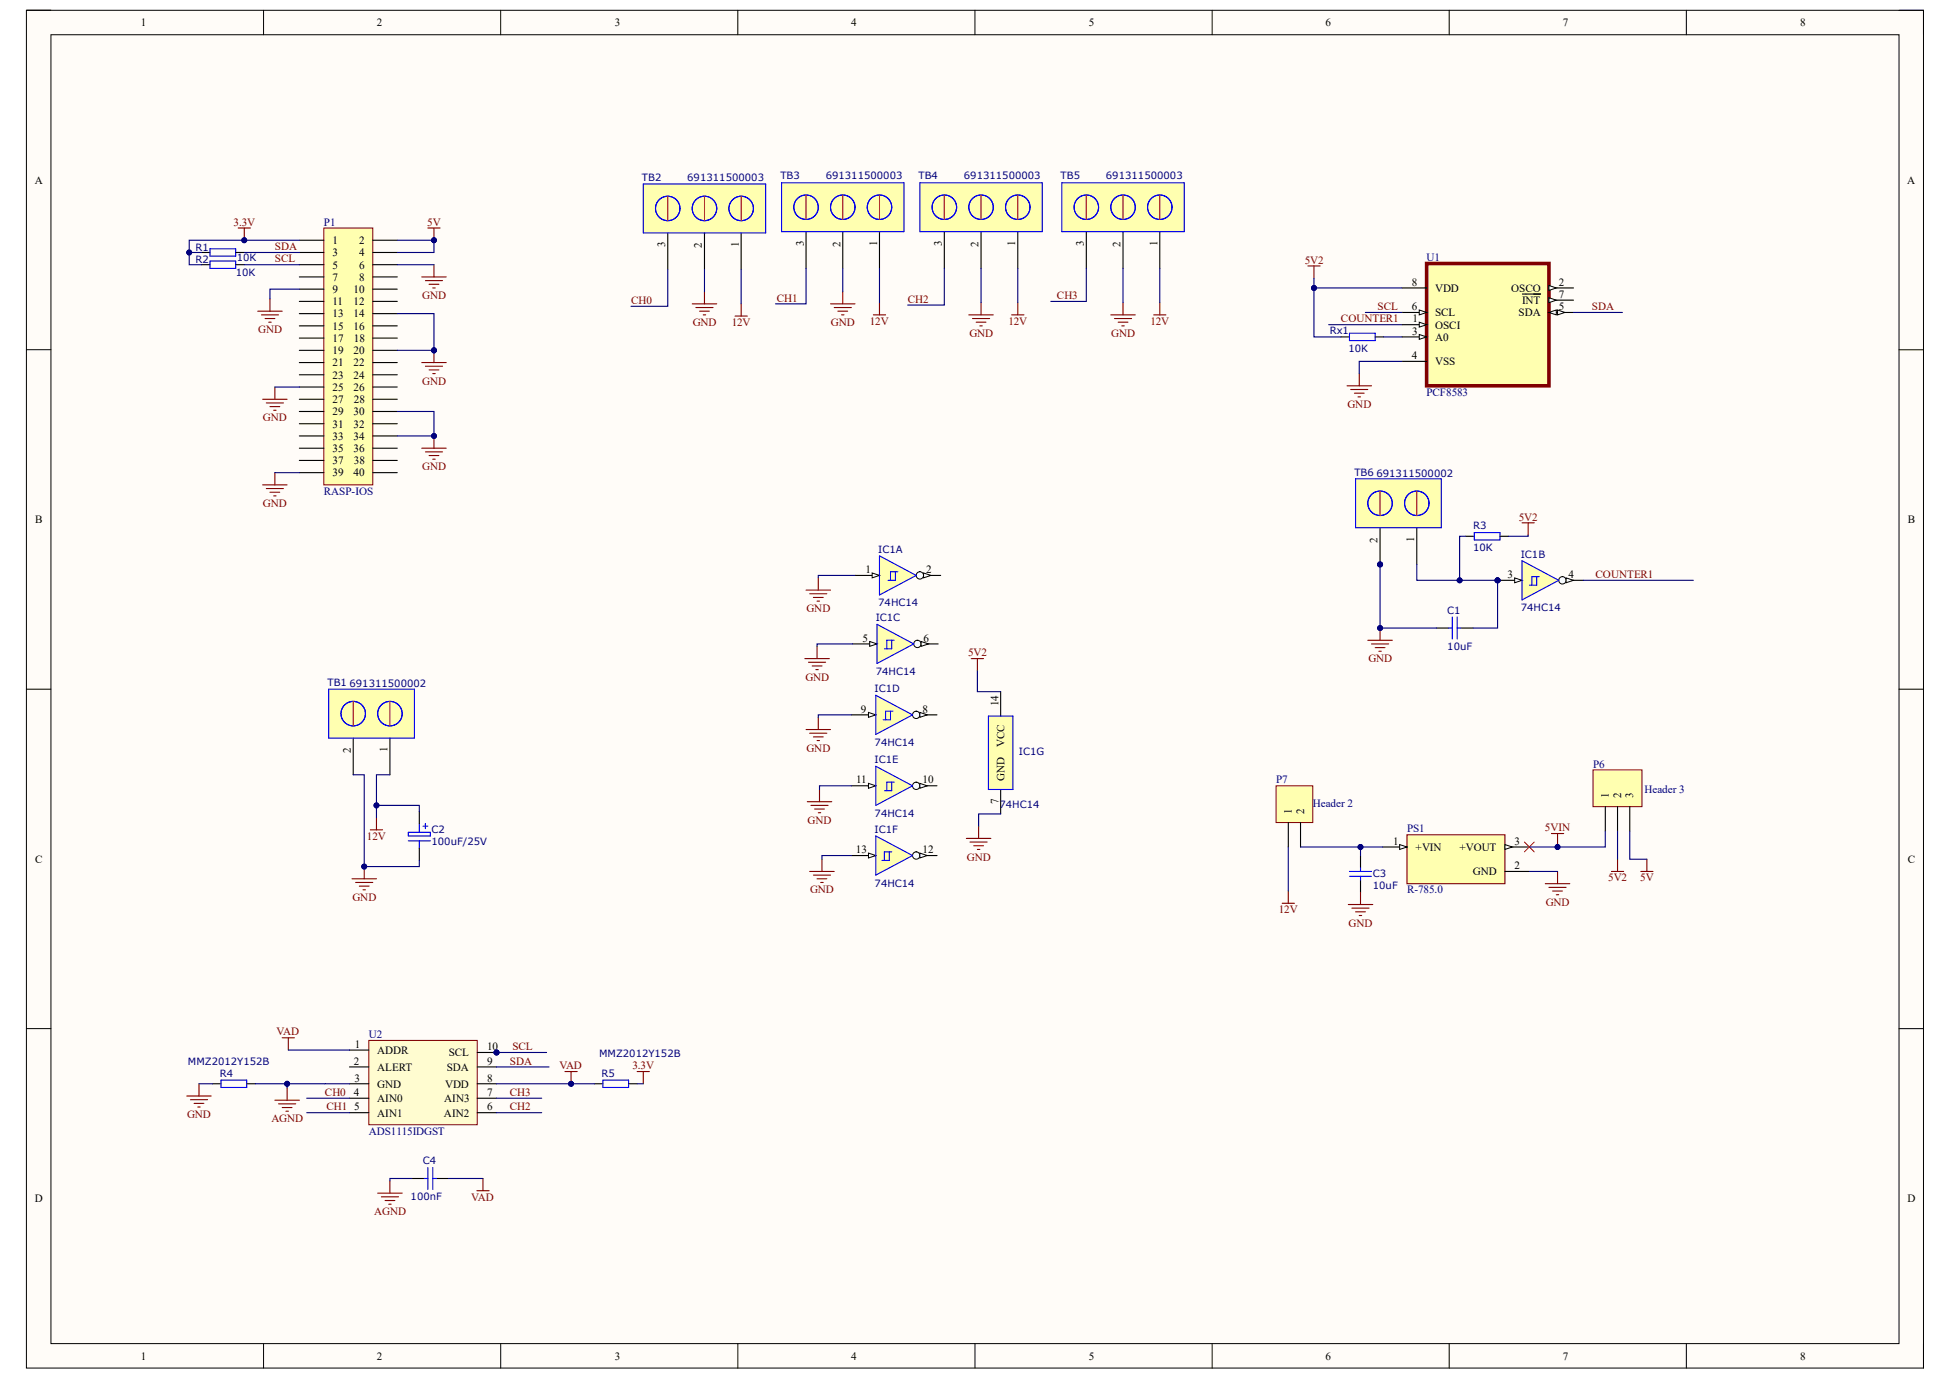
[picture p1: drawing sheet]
<svg xmlns="http://www.w3.org/2000/svg" width="297mm" height="210mm" viewBox="0 0 297 210" stroke-linecap="round" stroke-linejoin="round" font-family="sans-serif">
<!-- layer: Layer 1 -->
<path d="M4 1.6h288.8v206.6h-288.8z" fill-rule="evenodd" fill="#fffcf8"/>
<path d="M4 1.6h288.8v206.6h-288.8z" fill="none" stroke="#000" stroke-width=".15"/>
<path d="M7.8 5.3h281.3v199.2h-281.3z" fill-rule="evenodd" fill="#fffcf8"/>
<g fill="none" stroke="#000" stroke-width=".15">
<path d="M4 1.6h3.7M7.8 5.3h281.3v199.2h-281.3zM40.1 1.6v3.7M76.2 1.6v3.7M112.3 1.6v3.7M148.4 1.6v3.7M184.5 1.6v3.7M220.6 1.6v3.7M256.7 1.6v3.7M289.1 1.6h3.7v3.7M4 53.2h3.7M289.1 53.2h3.7"/>
<path d="M4 104.9h3.8M289.1 104.9h3.7M4 156.6h3.8M289.1 156.6h3.7M40.1 204.5v3.7M76.2 204.5v3.7M112.3 204.5v3.7M148.4 204.5v3.7M184.5 204.5v3.7M220.6 204.5v3.7M256.7 204.5v3.7M292.8 204.5v3.7"/>
</g>
<path d="M49.3 34.7h7.5v39.1h-7.5z" fill-rule="evenodd" fill="#ffffb0"/>
<path d="M49.3 34.7h7.5v39.1h-7.5z" fill="none" stroke="#800000" stroke-width=".15"/>
<g fill="none" stroke="#000" stroke-width=".17">
<path d="M45.6 36.6h3.7M45.6 38.4h3.7M56.8 36.6h3.7M56.8 38.4h3.7M45.6 40.3h3.7M45.6 42.2h3.7M45.6 44h3.7M45.6 45.9h3.7M45.6 47.7h3.7M45.6 49.6h3.7M45.6 51.5h3.7M45.6 53.3h3.7"/>
<path d="M45.6 55.2h3.7M45.6 57h3.7M45.6 58.9h3.7M56.8 40.3h3.7M56.8 42.2h3.7M56.8 44h3.7M56.8 45.9h3.7M56.8 47.7h3.7M56.8 49.6h3.7M56.8 51.5h3.7M56.8 53.3h3.7M56.8 55.2h3.7"/>
<path d="M56.8 57h3.7M56.8 58.9h3.7M45.6 60.8h3.7M45.6 62.6h3.7M45.6 64.5h3.7M45.6 66.4h3.7M45.6 68.2h3.7M45.6 70.1h3.7M45.6 71.9h3.7M56.8 60.8h3.7M56.8 62.6h3.7M56.8 64.5h3.7"/>
<path d="M56.8 66.4h3.7M56.8 68.2h3.7M56.8 70.1h3.7M56.8 71.9h3.7"/>
</g>
<g fill="none" stroke="#800000" stroke-width=".17">
<path d="M41.8 58.9v1.9M64.2 42.2h3.7M64.2 55.2h3.7M64.8 42.7h2.6M64.8 55.7h2.6M65.3 43.3h1.5M65.3 56.3h1.5M65.9 43.8h.4M65.9 56.9h.4M66.1 40.3v1.9M66.1 53.3v1.9M40 60.8h3.7"/>
<path d="M40 73.8h3.7M40.5 61.3h2.7M40.5 74.4h2.7M41.1 61.9h1.5M41.1 74.9h1.5M41.7 62.4h.3M41.7 75.5h.3M41.8 71.9v1.9"/>
</g>
<circle cx="66.1" cy="53.3" r=".37" fill="#000080"/>
<circle cx="66.1" cy="53.3" r=".37" fill="none" stroke="#000080" stroke-width=".15"/>
<path d="M64.2 68.2h3.7M64.8 68.8h2.6M65.3 69.3h1.5M65.9 69.9h.4M66.1 66.4v1.8" fill="none" stroke="#800000" stroke-width=".17"/>
<circle cx="66.1" cy="66.4" r=".37" fill="#000080"/>
<circle cx="66.1" cy="66.4" r=".37" fill="none" stroke="#000080" stroke-width=".15"/>
<path d="M53.6 133.8h3.7M54.1 134.3h2.7M54.7 134.9h1.5M55.3 135.4h.3M55.5 131.9v1.9M56.4 126.3h1.8M57.3 124.5v1.8" fill="none" stroke="#800000" stroke-width=".17"/>
<circle cx="55.5" cy="131.9" r=".37" fill="#000080"/>
<circle cx="55.5" cy="131.9" r=".37" fill="none" stroke="#000080" stroke-width=".15"/>
<path d="M65.1 34.7h1.9M66.1 34.7v1.9" fill="none" stroke="#800000" stroke-width=".17"/>
<circle cx="66.1" cy="36.6" r=".37" fill="#000080"/>
<circle cx="66.1" cy="36.6" r=".37" fill="none" stroke="#000080" stroke-width=".15"/>
<path d="M30.7 38.4h1.3M35.9 38.4h1.3M30.7 40.3h1.3M35.9 40.3h1.3M63.8 123.5v1.9M63.8 129.1v1.9" fill="none" stroke="#000" stroke-width=".17"/>
<path d="M32 37.9h3.9v1.1h-3.9zM32 39.7h3.9v1.2h-3.9zM62.2 126.7h3.3v.5h-3.3zM62.2 128h3.3M63.8 125.4v1.3M63.8 128v1.1M64.4 125.8h.7M64.8 125.4v.7" fill="none" stroke="#00f" stroke-width=".17"/>
<path d="M39.2 47.4h3.8M39.8 47.9h2.6M40.4 48.5h1.4M40.9 49h.4M41.1 45.5v1.9" fill="none" stroke="#800000" stroke-width=".17"/>
<circle cx="75.6" cy="160.2" r=".37" fill="#000080"/>
<circle cx="75.6" cy="160.2" r=".37" fill="none" stroke="#000080" stroke-width=".15"/>
<path d="M56.1 158.3h16.5v12.9h-16.5z" fill="#ffffb0"/>
<path d="M56.2 158.4h16.5v12.8h-16.5z" fill="none" stroke="#800000" stroke-width=".15"/>
<path d="M53.2 159.8h3M53.2 162.4h3M53.2 165h3M53.2 167.2h3M53.2 169.4h3M72.7 162.4h2.9M72.7 165h2.9M72.7 167.2h2.9M72.7 169.4h2.9M72.7 160.2h2.9" fill="none" stroke="#000" stroke-width=".17"/>
<circle cx="75.6" cy="160.2" r=".37" fill="#000080"/>
<circle cx="75.6" cy="160.2" r=".37" fill="none" stroke="#000080" stroke-width=".15"/>
<path d="M32.3 165h1.3M37.6 165h1.3M62.7 179.4h1.9M66.5 179.4h1.8M90.5 165h1.3M95.7 165h1.3" fill="none" stroke="#000" stroke-width=".17"/>
<path d="M33.6 164.4h4v1.1h-4zM64.6 179.4h.5M65.1 177.7v3.4M65.9 179.4h.6M65.9 177.7v3.4M91.8 164.4h3.9v1.1h-3.9z" fill="none" stroke="#00f" stroke-width=".17"/>
<path d="M36.3 34.7h1.8M37.2 34.7v1.9M28.4 166.8h3.8M29 167.4h2.6M29.5 167.9h1.5M30.1 168.5h.4M30.3 165v1.8M97 163.1h1.9M97.9 163.1v1.9" fill="none" stroke="#800000" stroke-width=".17"/>
<circle cx="37.2" cy="36.6" r=".37" fill="#000080"/>
<circle cx="37.2" cy="36.6" r=".37" fill="none" stroke="#000080" stroke-width=".15"/>
<path d="M86 163.1h1.9M86.9 163.1v1.9" fill="none" stroke="#800000" stroke-width=".17"/>
<circle cx="86.9" cy="165" r=".37" fill="#000080"/>
<circle cx="86.9" cy="165" r=".37" fill="none" stroke="#000080" stroke-width=".15"/>
<g fill="none" stroke="#800000" stroke-width=".17">
<path d="M105.4 46.3h3.7M105.9 46.8h2.7M106.5 47.4h1.5M107.1 47.9h.3M107.3 44.4v1.9M111.9 48.1h1.9M112.8 46.3v1.8M126.4 46.3h3.8M127 46.8h2.6M127.6 47.4h1.5M128.1 47.9h.4M128.3 44.4v1.9"/>
<path d="M133 47.9h1.8M133.9 46.1v1.8M147.5 47.9h3.7M148.1 48.5h2.6M148.6 49h1.5M149.2 49.6h.4M149.4 46.1v1.8M154 47.9h1.9M155 46.1v1.8M169.1 47.9h3.7M169.7 48.5h2.6M170.2 49h1.5"/>
<path d="M170.8 49.6h.4M171 46.1v1.8M175.6 47.9h1.9M176.6 46.1v1.8M205.1 58.7h3.7M205.6 59.3h2.6M206.2 59.8h1.5M206.9 56.9v1.8M206.8 60.4h.3M41.9 167.5h3.7M42.4 168h2.6M43 168.6h1.5"/>
<path d="M43.5 169.1h.4M43.7 165.6v1.9M59.4 179.8v1.8M73.5 179.4v1.8M57.5 181.6h3.7M58.1 182.2h2.6M58.6 182.7h1.5M59.2 183.3h.4M72.6 181.2h1.9"/>
</g>
<path d="M217.2 40.1h18.6v18.6h-18.6z" fill-rule="evenodd" fill="#ffffb0"/>
<path d="M217.2 40.1h18.6v18.6h-18.6z" fill="none" stroke="#800000" stroke-width=".55"/>
<path d="M213.5 43.8h3.7M213.5 47.6h3.7" fill="none" stroke="#000" stroke-width=".17"/>
<path d="M216.1 47.2l1.1 .4-1.1 .3z" fill="#f8fcff"/>
<path d="M216.1 47.2l1.1 .4-1.1 .3z" fill="none" stroke="#000" stroke-width=".15"/>
<path d="M213.5 49.4h3.7" fill="none" stroke="#000" stroke-width=".17"/>
<path d="M216.1 49l1.1 .4-1.1 .4z" fill="#f8fcff"/>
<path d="M216.1 49l1.1 .4-1.1 .4z" fill="none" stroke="#000" stroke-width=".15"/>
<path d="M213.5 51.3h3.7" fill="none" stroke="#000" stroke-width=".17"/>
<path d="M216.1 50.9l1.1 .4-1.1 .4z" fill="#f8fcff"/>
<path d="M216.1 50.9l1.1 .4-1.1 .4z" fill="none" stroke="#000" stroke-width=".15"/>
<path d="M213.5 55h3.7M235.8 43.8h3.8" fill="none" stroke="#000" stroke-width=".17"/>
<path d="M235.8 43.5l1.1 .3-1.1 .4z" fill="#f8fcff"/>
<path d="M235.8 43.5l1.1 .3-1.1 .4z" fill="none" stroke="#000" stroke-width=".15"/>
<path d="M235.8 45.7h3.8" fill="none" stroke="#000" stroke-width=".17"/>
<path d="M235.8 45.3l1.1 .4-1.1 .4z" fill="#f8fcff"/>
<path d="M235.8 45.3l1.1 .4-1.1 .4z" fill="none" stroke="#000" stroke-width=".15"/>
<path d="M231.8 44.8h2.8M235.8 47.6h3.8" fill="none" stroke="#000" stroke-width=".17"/>
<path d="M235.8 47.6l1.1-.4v.7z" fill="#f8fcff"/>
<path d="M235.8 47.6l1.1-.4v.7z" fill="none" stroke="#000" stroke-width=".15"/>
<path d="M237.1 47.2l1.1 .4-1.1 .3z" fill="#f8fcff"/>
<path d="M237.1 47.2l1.1 .4-1.1 .3z" fill="none" stroke="#000" stroke-width=".15"/>
<path d="M199.1 40.5h1.9M200 40.5v1.8" fill="none" stroke="#800000" stroke-width=".17"/>
<circle cx="228" cy="88.3" r=".37" fill="#000080"/>
<circle cx="228" cy="88.3" r=".37" fill="none" stroke="#000080" stroke-width=".15"/>
<path d="M231.7 85.4l5.4 2.9h.2l-5.6 3z" fill-rule="evenodd" fill="#ffffb0"/>
<path d="M231.7 85.4l5.4 2.9h.2l-5.6 3z" fill="none" stroke="#ffffb0" stroke-width=".15"/>
<path d="M228 88.3h3.7" fill="none" stroke="#000" stroke-width=".17"/>
<path d="M230.6 88l1.1 .3-1.1 .4z" fill="#f8fcff"/>
<path d="M230.6 88l1.1 .3-1.1 .4z" fill="none" stroke="#000" stroke-width=".15"/>
<circle cx="228" cy="88.3" r=".37" fill="#000080"/>
<circle cx="228" cy="88.3" r=".37" fill="none" stroke="#000080" stroke-width=".15"/>
<path d="M237.3 88.3h3.8" fill="none" stroke="#000" stroke-width=".17"/>
<circle cx="237.9" cy="88.3" r=".56" fill="#f8fcff"/>
<circle cx="237.9" cy="88.3" r=".56" fill="none" stroke="#000" stroke-width=".15"/>
<path d="M238.4 88l1.2 .3-1.2 .4z" fill="#f8fcff"/>
<path d="M238.4 88l1.2 .3-1.2 .4z" fill="none" stroke="#000" stroke-width=".15"/>
<path d="M231.7 85.4l5.6 2.9-5.6 3zM234 87.8v1.3h-1.1M234.3 87.8h-1.1v1.3" fill="none" stroke="#00f" stroke-width=".17"/>
<path d="M133.5 95l5.4 3h.2l-5.6 3z" fill-rule="evenodd" fill="#ffffb0"/>
<path d="M133.5 95l5.4 3h.2l-5.6 3z" fill="none" stroke="#ffffb0" stroke-width=".15"/>
<path d="M129.8 98h3.7" fill="none" stroke="#000" stroke-width=".17"/>
<path d="M132.4 97.6l1.1 .4-1.1 .4z" fill="#f8fcff"/>
<path d="M132.4 97.6l1.1 .4-1.1 .4z" fill="none" stroke="#000" stroke-width=".15"/>
<path d="M139.1 98h3.7" fill="none" stroke="#000" stroke-width=".17"/>
<circle cx="139.7" cy="98" r=".56" fill="#f8fcff"/>
<circle cx="139.7" cy="98" r=".56" fill="none" stroke="#000" stroke-width=".15"/>
<path d="M140.2 97.6l1.2 .4-1.2 .4z" fill="#f8fcff"/>
<path d="M140.2 97.6l1.2 .4-1.2 .4z" fill="none" stroke="#000" stroke-width=".15"/>
<path d="M133.5 95l5.6 3-5.6 3zM135.8 97.5v1.3h-1.2M136.1 97.5h-1.1v1.3" fill="none" stroke="#00f" stroke-width=".17"/>
<path d="M133.3 105.8l5.4 3h.2l-5.6 3z" fill-rule="evenodd" fill="#ffffb0"/>
<path d="M133.3 105.8l5.4 3h.2l-5.6 3z" fill="none" stroke="#ffffb0" stroke-width=".15"/>
<path d="M138.9 108.8h3.8" fill="none" stroke="#000" stroke-width=".17"/>
<circle cx="139.5" cy="108.8" r=".56" fill="#f8fcff"/>
<circle cx="139.5" cy="108.8" r=".56" fill="none" stroke="#000" stroke-width=".15"/>
<path d="M140 108.4l1.2 .4-1.2 .4z" fill="#f8fcff"/>
<path d="M140 108.4l1.2 .4-1.2 .4z" fill="none" stroke="#000" stroke-width=".15"/>
<path d="M129.6 108.8h3.7" fill="none" stroke="#000" stroke-width=".17"/>
<path d="M132.2 108.4l1.1 .4-1.1 .4z" fill="#f8fcff"/>
<path d="M132.2 108.4l1.1 .4-1.1 .4z" fill="none" stroke="#000" stroke-width=".15"/>
<path d="M133.3 105.8l5.6 3-5.6 3zM135.6 108.3v1.3h-1.1M135.9 108.3h-1.1v1.3" fill="none" stroke="#00f" stroke-width=".17"/>
<path d="M133.3 116.6l5.4 3h.2l-5.6 3z" fill-rule="evenodd" fill="#ffffb0"/>
<path d="M133.3 116.6l5.4 3h.2l-5.6 3z" fill="none" stroke="#ffffb0" stroke-width=".15"/>
<path d="M138.9 119.6h3.8" fill="none" stroke="#000" stroke-width=".17"/>
<circle cx="139.5" cy="119.6" r=".56" fill="#f8fcff"/>
<circle cx="139.5" cy="119.6" r=".56" fill="none" stroke="#000" stroke-width=".15"/>
<path d="M140 119.2l1.2 .4-1.2 .4z" fill="#f8fcff"/>
<path d="M140 119.2l1.2 .4-1.2 .4z" fill="none" stroke="#000" stroke-width=".15"/>
<path d="M129.6 119.6h3.7" fill="none" stroke="#000" stroke-width=".17"/>
<path d="M132.2 119.2l1.1 .4-1.1 .4z" fill="#f8fcff"/>
<path d="M132.2 119.2l1.1 .4-1.1 .4z" fill="none" stroke="#000" stroke-width=".15"/>
<path d="M133.3 116.6l5.6 3-5.6 3zM135.8 119.1v1.3h-1.2M136.1 119.1h-1.1v1.3" fill="none" stroke="#00f" stroke-width=".17"/>
<path d="M133.3 127.2l5.4 3h.2l-5.6 3z" fill-rule="evenodd" fill="#ffffb0"/>
<path d="M133.3 127.2l5.4 3h.2l-5.6 3z" fill="none" stroke="#ffffb0" stroke-width=".15"/>
<path d="M138.9 130.2h3.8" fill="none" stroke="#000" stroke-width=".17"/>
<circle cx="139.5" cy="130.2" r=".56" fill="#f8fcff"/>
<circle cx="139.5" cy="130.2" r=".56" fill="none" stroke="#000" stroke-width=".15"/>
<path d="M140 129.9l1.2 .3-1.2 .4z" fill="#f8fcff"/>
<path d="M140 129.9l1.2 .3-1.2 .4z" fill="none" stroke="#000" stroke-width=".15"/>
<path d="M129.6 130.2h3.7" fill="none" stroke="#000" stroke-width=".17"/>
<path d="M132.2 129.9l1.1 .3-1.1 .4z" fill="#f8fcff"/>
<path d="M132.2 129.9l1.1 .3-1.1 .4z" fill="none" stroke="#000" stroke-width=".15"/>
<path d="M133.3 127.2l5.6 3-5.6 3zM135.4 129.7v1.3h-1.1M135.8 129.7h-1.2v1.3" fill="none" stroke="#00f" stroke-width=".17"/>
<path d="M150.5 109h3.7v11.2h-3.7z" fill-rule="evenodd" fill="#ffffb0"/>
<path d="M150.5 109h3.7v11.2h-3.7z" fill="none" stroke="#ffffb0" stroke-width=".15"/>
<path d="M152.4 105.3v3.7M152.4 120.2v3.7" fill="none" stroke="#000" stroke-width=".17"/>
<path d="M150.5 109h3.7v11.2h-3.7z" fill="none" stroke="#00f" stroke-width=".17"/>
<g fill="none" stroke="#800000" stroke-width=".17">
<path d="M124.4 98.4v1.9M208.2 97.5h3.8M208.8 98h2.6M209.4 98.6h1.5M209.9 99.1h.4M210.1 95.6v1.9M122.5 100.3h3.8M122.7 111h3.7M123.1 100.8h2.6M123.3 111.6h2.6M123.7 101.4h1.4M123.8 112.2h1.5"/>
<path d="M124.2 101.9h.4M124.4 112.7h.4M124.6 109.2v1.8M147.9 100.3h1.8M148.8 100.3v1.8M122.9 122h3.7M123.3 132.6h3.7M123.5 122.6h2.6M123.8 133.2h2.6M124 123.1h1.5M124.4 133.8h1.5M124.6 123.7h.4"/>
<path d="M124.8 120.2v1.8M125 134.3h.3M125.1 130.8v1.8M147.1 127.6h3.8M147.7 128.2h2.6M148.3 128.7h1.4M148.8 129.3h.4M149 125.8v1.8"/>
</g>
<circle cx="210.1" cy="95.6" r=".37" fill="#000080"/>
<circle cx="210.1" cy="95.6" r=".37" fill="none" stroke="#000080" stroke-width=".15"/>
<path d="M218.7 95.6h1.9M222.4 95.6h1.9M223.2 81.6h1.3M228.4 81.6h1.3M207.1 130.2v1.9M207.1 133.9v1.9" fill="none" stroke="#000" stroke-width=".17"/>
<path d="M220.6 95.6h.5M221.1 93.9v3.4M221.9 95.6h.5M221.9 93.9v3.4M224.5 81.1h3.9v1.1h-3.9zM205.5 132.6h3.3M205.5 133.4h3.3M207.1 132.1v.5M207.1 133.4v.5" fill="none" stroke="#00f" stroke-width=".17"/>
<path d="M231.7 79.6h1.9M232.7 79.6v1.8" fill="none" stroke="#800000" stroke-width=".17"/>
<path d="M214.2 127.1h14.9v7.4h-14.9z" fill-rule="evenodd" fill="#ffffb0"/>
<path d="M214.2 127.1h14.9v7.4h-14.9z" fill="none" stroke="#800000" stroke-width=".17"/>
<path d="M210.5 128.9h3.7" fill="none" stroke="#000" stroke-width=".17"/>
<path d="M213.1 128.6l1.1 .3-1.1 .4z" fill="#f8fcff"/>
<path d="M213.1 128.6l1.1 .3-1.1 .4z" fill="none" stroke="#000" stroke-width=".15"/>
<path d="M229.1 128.9h3.8" fill="none" stroke="#000" stroke-width=".17"/>
<path d="M229.1 128.6l1.1 .3-1.1 .4z" fill="#f8fcff"/>
<path d="M229.1 128.6l1.1 .3-1.1 .4z" fill="none" stroke="#000" stroke-width=".15"/>
<path d="M229.1 132.6h3.8" fill="none" stroke="#000" stroke-width=".17"/>
<g fill="none" stroke="#800000" stroke-width=".17">
<path d="M195.2 137.5h1.9M196.1 135.6v1.9M205.3 137.7h3.7M205.8 138.2h2.6M206.4 138.8h1.5M206.9 139.4h.4M207.1 135.8v1.9M235.3 134.5h3.7M235.8 135.1h2.6M236.2 126.9h1.9M236.4 135.6h1.5M236.9 136.2h.4"/>
<path d="M237.1 126.9v1.8M237.1 132.6v1.9M249.8 132.6h1.9M250.7 130.8v1.8"/>
</g>
<path d="M232.1 128.2l1.5 1.5M233.6 128.2l-1.5 1.5" fill="none" stroke="#f00" stroke-width=".15"/>
<path d="M242.5 117.2h7.5v5.6h-7.5z" fill-rule="evenodd" fill="#ffffb0"/>
<path d="M242.5 117.2h7.5v5.6h-7.5z" fill="none" stroke="#800000" stroke-width=".15"/>
<path d="M244.4 122.8v3.7M246.3 122.8v3.7M248.1 122.8v3.7" fill="none" stroke="#000" stroke-width=".17"/>
<path d="M245.3 132.6h1.9M246.3 130.8v1.8" fill="none" stroke="#800000" stroke-width=".17"/>
<path d="M133.9 84.6l5.4 3h.2l-5.6 3z" fill-rule="evenodd" fill="#ffffb0"/>
<path d="M133.9 84.6l5.4 3h.2l-5.6 3z" fill="none" stroke="#ffffb0" stroke-width=".15"/>
<path d="M130.2 87.6h3.7" fill="none" stroke="#000" stroke-width=".17"/>
<path d="M132.8 87.2l1.1 .4-1.1 .4z" fill="#f8fcff"/>
<path d="M132.8 87.2l1.1 .4-1.1 .4z" fill="none" stroke="#000" stroke-width=".15"/>
<path d="M139.5 87.6h3.7" fill="none" stroke="#000" stroke-width=".17"/>
<circle cx="140" cy="87.6" r=".56" fill="#f8fcff"/>
<circle cx="140" cy="87.6" r=".56" fill="none" stroke="#000" stroke-width=".15"/>
<path d="M140.6 87.2l1.1 .4-1.1 .4z" fill="#f8fcff"/>
<path d="M140.6 87.2l1.1 .4-1.1 .4z" fill="none" stroke="#000" stroke-width=".15"/>
<path d="M133.9 84.6l5.6 3-5.6 3zM136.3 87v1.3h-1.1M136.7 87h-1.1v1.3" fill="none" stroke="#00f" stroke-width=".17"/>
<path d="M122.7 89.8h3.7M123.3 90.4h2.6M123.8 90.9h1.5M124.4 91.5h.4M124.6 88v1.8" fill="none" stroke="#800000" stroke-width=".17"/>
<path d="M194.3 119.6h5.6v5.6h-5.6z" fill-rule="evenodd" fill="#ffffb0"/>
<path d="M194.3 119.6h5.6v5.6h-5.6z" fill="none" stroke="#800000" stroke-width=".15"/>
<path d="M196.1 125.2v3.7M198 125.2v3.7" fill="none" stroke="#000" stroke-width=".17"/>
<path d="M97.9 28h18.7v7.5h-18.7z" fill-rule="evenodd" fill="#ffffb0"/>
<path d="M97.9 28h18.7v7.5h-18.7z" fill="none" stroke="#ffffb0" stroke-width=".15"/>
<path d="M101.7 35.5v5.5M107.3 35.5v5.5M112.8 35.5v5.5" fill="none" stroke="#000" stroke-width=".17"/>
<g fill="none" stroke="#00f" stroke-width=".17">
<path d="M116.6 35.5h-18.7v-7.5h18.7v7.5"/>
<circle cx="101.7" cy="31.7" r="1.86"/>
<circle cx="107.3" cy="31.7" r="1.86"/>
<circle cx="112.8" cy="31.7" r="1.86"/>
</g>
<path d="M101.7 29.9v3.7M107.3 29.9v3.7M112.8 29.9v3.7" fill="none" stroke="#f00" stroke-width=".17"/>
<path d="M119 27.8h18.6v7.5h-18.6z" fill-rule="evenodd" fill="#ffffb0"/>
<path d="M119 27.8h18.6v7.5h-18.6z" fill="none" stroke="#ffffb0" stroke-width=".15"/>
<path d="M122.7 35.3v5.6M128.3 35.3v5.6M133.9 35.3v5.6" fill="none" stroke="#000" stroke-width=".17"/>
<g fill="none" stroke="#00f" stroke-width=".17">
<path d="M137.6 35.3h-18.6v-7.5h18.6v7.5"/>
<circle cx="122.7" cy="31.5" r="1.86"/>
<circle cx="128.3" cy="31.5" r="1.86"/>
<circle cx="133.9" cy="31.5" r="1.86"/>
</g>
<path d="M122.7 29.7v3.7M128.3 29.7v3.7M133.9 29.7v3.7" fill="none" stroke="#f00" stroke-width=".17"/>
<path d="M140 27.8h18.7v7.5h-18.7z" fill-rule="evenodd" fill="#ffffb0"/>
<path d="M140 27.8h18.7v7.5h-18.7z" fill="none" stroke="#ffffb0" stroke-width=".15"/>
<path d="M143.8 35.3v5.6M149.4 35.3v5.6M155 35.3v5.6" fill="none" stroke="#000" stroke-width=".17"/>
<g fill="none" stroke="#00f" stroke-width=".17">
<path d="M158.7 35.3h-18.7v-7.5h18.7v7.5"/>
<circle cx="143.8" cy="31.5" r="1.86"/>
<circle cx="149.4" cy="31.5" r="1.86"/>
<circle cx="155" cy="31.5" r="1.86"/>
</g>
<path d="M143.8 29.7v3.7M149.4 29.7v3.7M155 29.7v3.7" fill="none" stroke="#f00" stroke-width=".17"/>
<path d="M161.7 27.8h18.6v7.5h-18.6z" fill-rule="evenodd" fill="#ffffb0"/>
<path d="M161.7 27.8h18.6v7.5h-18.6z" fill="none" stroke="#ffffb0" stroke-width=".15"/>
<path d="M165.4 35.3v5.6M171 35.3v5.6M176.6 35.3v5.6" fill="none" stroke="#000" stroke-width=".17"/>
<g fill="none" stroke="#00f" stroke-width=".17">
<path d="M180.3 35.3h-18.6v-7.5h18.6v7.5"/>
<circle cx="165.4" cy="31.5" r="1.86"/>
<circle cx="171" cy="31.5" r="1.86"/>
<circle cx="176.6" cy="31.5" r="1.86"/>
</g>
<path d="M165.4 29.7v3.7M171 29.7v3.7M176.6 29.7v3.7" fill="none" stroke="#f00" stroke-width=".17"/>
<path d="M50 104.9h13.1v7.5h-13.1z" fill-rule="evenodd" fill="#ffffb0"/>
<path d="M50 104.9h13.1v7.5h-13.1z" fill="none" stroke="#ffffb0" stroke-width=".15"/>
<path d="M53.8 112.4v5.5M59.4 112.4v5.5" fill="none" stroke="#000" stroke-width=".17"/>
<g fill="none" stroke="#00f" stroke-width=".17">
<path d="M50 104.9h13.1v7.5h-13.1z"/>
<circle cx="53.8" cy="108.6" r="1.86"/>
<circle cx="59.4" cy="108.6" r="1.86"/>
</g>
<path d="M53.8 106.8v3.7M59.4 106.8v3.7" fill="none" stroke="#f00" stroke-width=".17"/>
<circle cx="210.1" cy="85.9" r=".37" fill="#000080"/>
<circle cx="210.1" cy="85.9" r=".37" fill="none" stroke="#000080" stroke-width=".15"/>
<path d="M206.4 72.9h13v7.4h-13z" fill-rule="evenodd" fill="#ffffb0"/>
<path d="M206.4 72.9h13v7.4h-13z" fill="none" stroke="#ffffb0" stroke-width=".15"/>
<path d="M210.1 80.3v5.6M215.7 80.3v5.6" fill="none" stroke="#000" stroke-width=".17"/>
<circle cx="210.1" cy="85.9" r=".37" fill="#000080"/>
<circle cx="210.1" cy="85.9" r=".37" fill="none" stroke="#000080" stroke-width=".15"/>
<g fill="none" stroke="#00f" stroke-width=".17">
<path d="M205.5 50.7h3.9v1.1h-3.9zM206.4 72.9h13v7.4h-13z"/>
<circle cx="210.1" cy="76.6" r="1.86"/>
<circle cx="215.7" cy="76.6" r="1.86"/>
</g>
<path d="M210.1 74.7v3.8M215.7 74.7v3.8" fill="none" stroke="#f00" stroke-width=".17"/>
<path d="M43 158h1.8M43.9 158v1.8" fill="none" stroke="#800000" stroke-width=".17"/>
<path d="M204.2 51.3h1.3M209.4 51.3h1.3" fill="none" stroke="#000" stroke-width=".17"/>
<path d="M30.7 38.4h-1.9v1.9h1.9M45.6 44h-4.5v1.5M101.7 41v5.6h-5.6" fill="none" stroke="#000080" stroke-width=".17"/>
<circle cx="28.8" cy="38.4" r=".37" fill="#000080"/>
<circle cx="28.8" cy="38.4" r=".37" fill="none" stroke="#000080" stroke-width=".15"/>
<path d="M45.6 36.6h-16.8v1.8" fill="none" stroke="#000080" stroke-width=".17"/>
<circle cx="28.8" cy="38.4" r=".37" fill="#000080"/>
<circle cx="28.8" cy="38.4" r=".37" fill="none" stroke="#000080" stroke-width=".15"/>
<circle cx="37.2" cy="36.6" r=".37" fill="#000080"/>
<circle cx="37.2" cy="36.6" r=".37" fill="none" stroke="#000080" stroke-width=".15"/>
<path d="M112.8 41v5.3M57.3 122.6h6.5v.9" fill="none" stroke="#000080" stroke-width=".17"/>
<circle cx="57.3" cy="122.6" r=".37" fill="#000080"/>
<circle cx="57.3" cy="122.6" r=".37" fill="none" stroke="#000080" stroke-width=".15"/>
<path d="M37.2 38.4h8.4M37.2 40.3h8.4M41.8 58.9h3.8M122.7 40.9v5.4h-4.6M133.9 40.9v5.2M143.8 40.9v5.5h-5.6M41.8 71.9h3.8M60.5 62.6h5.6v3.8h-5.6" fill="none" stroke="#000080" stroke-width=".17"/>
<circle cx="66.1" cy="66.4" r=".37" fill="#000080"/>
<circle cx="66.1" cy="66.4" r=".37" fill="none" stroke="#000080" stroke-width=".15"/>
<path d="M60.5 53.3h5.6" fill="none" stroke="#000080" stroke-width=".17"/>
<circle cx="66.1" cy="53.3" r=".37" fill="#000080"/>
<circle cx="66.1" cy="53.3" r=".37" fill="none" stroke="#000080" stroke-width=".15"/>
<path d="M60.5 47.7h5.6v5.6" fill="none" stroke="#000080" stroke-width=".17"/>
<circle cx="66.1" cy="53.3" r=".37" fill="#000080"/>
<circle cx="66.1" cy="53.3" r=".37" fill="none" stroke="#000080" stroke-width=".15"/>
<path d="M60.5 36.6h5.6v1.8h-5.6M60.5 40.3h5.6" fill="none" stroke="#000080" stroke-width=".17"/>
<circle cx="66.1" cy="36.6" r=".37" fill="#000080"/>
<circle cx="66.1" cy="36.6" r=".37" fill="none" stroke="#000080" stroke-width=".15"/>
<path d="M155 40.9v5.2M165.4 40.9v5h-5.4M176.6 40.9v5.2M30.3 165h2M62.7 179.4h-3.3v.4M68.3 179.4h5.2M75.6 165h14.9" fill="none" stroke="#000080" stroke-width=".17"/>
<circle cx="86.9" cy="165" r=".37" fill="#000080"/>
<circle cx="86.9" cy="165" r=".37" fill="none" stroke="#000080" stroke-width=".15"/>
<g fill="none" stroke="#000080" stroke-width=".17">
<path d="M107.3 41v3.4M171 40.9v5.2M202.3 49.4h11.2M207.9 47.6h5.6M239.6 47.6h7.4M129.8 98h-5.4v.4M232.7 81.4v.2h-3M241.1 88.3h16.7M53.8 117.9h1.7v14h8.3v-.9M129.6 108.8h-5v.4M129.6 119.6h-4.8v.6M148.8 102.1v3.2h3.6"/>
<path d="M129.6 130.2h-4.5v.6M152.4 123.9h-3.4v1.9M46.7 167.2h6.5M46.7 169.4h6.5M75.6 167.2h6.9M75.6 169.4h6.9M97 165h.9"/>
</g>
<circle cx="55.5" cy="131.9" r=".37" fill="#000080"/>
<circle cx="55.5" cy="131.9" r=".37" fill="none" stroke="#000080" stroke-width=".15"/>
<path d="M59.4 117.9h-2.1v6.6" fill="none" stroke="#000080" stroke-width=".17"/>
<circle cx="57.3" cy="122.6" r=".37" fill="#000080"/>
<circle cx="57.3" cy="122.6" r=".37" fill="none" stroke="#000080" stroke-width=".15"/>
<path d="M43.7 165h9.5M75.6 162.4h8" fill="none" stroke="#000080" stroke-width=".17"/>
<circle cx="43.7" cy="165" r=".37" fill="#000080"/>
<circle cx="43.7" cy="165" r=".37" fill="none" stroke="#000080" stroke-width=".15"/>
<path d="M38.9 165h4.8v.6" fill="none" stroke="#000080" stroke-width=".17"/>
<circle cx="43.7" cy="165" r=".37" fill="#000080"/>
<circle cx="43.7" cy="165" r=".37" fill="none" stroke="#000080" stroke-width=".15"/>
<path d="M232.9 132.6h4.2M237.1 128.7v.2h-4.2" fill="none" stroke="#000080" stroke-width=".17"/>
<circle cx="237.1" cy="128.9" r=".37" fill="#000080"/>
<circle cx="237.1" cy="128.9" r=".37" fill="none" stroke="#000080" stroke-width=".15"/>
<path d="M207.1 128.9v1.3" fill="none" stroke="#000080" stroke-width=".17"/>
<circle cx="207.1" cy="128.9" r=".37" fill="#000080"/>
<circle cx="207.1" cy="128.9" r=".37" fill="none" stroke="#000080" stroke-width=".15"/>
<path d="M198 128.9h12.5" fill="none" stroke="#000080" stroke-width=".17"/>
<circle cx="207.1" cy="128.9" r=".37" fill="#000080"/>
<circle cx="207.1" cy="128.9" r=".37" fill="none" stroke="#000080" stroke-width=".15"/>
<path d="M244.4 126.5v2.4h-7.3" fill="none" stroke="#000080" stroke-width=".17"/>
<circle cx="237.1" cy="128.9" r=".37" fill="#000080"/>
<circle cx="237.1" cy="128.9" r=".37" fill="none" stroke="#000080" stroke-width=".15"/>
<path d="M130.2 87.6h-5.6v.4M228 88.3v7.3h-3.7M246.3 126.5v4.3M248.1 126.5v4.3h2.6" fill="none" stroke="#000080" stroke-width=".17"/>
<circle cx="228" cy="88.3" r=".37" fill="#000080"/>
<circle cx="228" cy="88.3" r=".37" fill="none" stroke="#000080" stroke-width=".15"/>
<path d="M215.7 85.9v2.4h12.3" fill="none" stroke="#000080" stroke-width=".17"/>
<circle cx="228" cy="88.3" r=".37" fill="#000080"/>
<circle cx="228" cy="88.3" r=".37" fill="none" stroke="#000080" stroke-width=".15"/>
<circle cx="222.2" cy="88.3" r=".37" fill="#000080"/>
<circle cx="222.2" cy="88.3" r=".37" fill="none" stroke="#000080" stroke-width=".15"/>
<path d="M223.2 81.6h-1v6.7" fill="none" stroke="#000080" stroke-width=".17"/>
<circle cx="222.2" cy="88.3" r=".37" fill="#000080"/>
<circle cx="222.2" cy="88.3" r=".37" fill="none" stroke="#000080" stroke-width=".15"/>
<path d="M128.3 40.9v3.5M149.4 40.9v5.2M210.1 85.7v9.9h8.6M196.1 128.9v6.7" fill="none" stroke="#000080" stroke-width=".17"/>
<circle cx="210.1" cy="85.9" r=".37" fill="#000080"/>
<circle cx="210.1" cy="85.9" r=".37" fill="none" stroke="#000080" stroke-width=".15"/>
<circle cx="210.1" cy="95.6" r=".37" fill="#000080"/>
<circle cx="210.1" cy="95.6" r=".37" fill="none" stroke="#000080" stroke-width=".15"/>
<path d="M200 42.3v1.5M210.7 51.3h2.8M213.5 55h-6.6v1.9M43.9 159.8h9.3" fill="none" stroke="#000080" stroke-width=".17"/>
<circle cx="200.1" cy="43.8" r=".37" fill="#000080"/>
<circle cx="200.1" cy="43.8" r=".37" fill="none" stroke="#000080" stroke-width=".15"/>
<path d="M213.5 43.8h-13.5v7.5h4.2" fill="none" stroke="#000080" stroke-width=".17"/>
<circle cx="200.1" cy="43.8" r=".37" fill="#000080"/>
<circle cx="200.1" cy="43.8" r=".37" fill="none" stroke="#000080" stroke-width=".15"/>
<path d="M75.6 160.2h7.6" fill="none" stroke="#000080" stroke-width=".17"/>
<circle cx="75.6" cy="160.2" r=".37" fill="#000080"/>
<circle cx="75.6" cy="160.2" r=".37" fill="none" stroke="#000080" stroke-width=".15"/>
<g font-size="1.7">
<text x="21.4" y="4">1</text>
<text x="57.4" y="4">2</text>
<text x="93.6" y="4">3</text>
<text x="129.6" y="4">4</text>
<text x="165.8" y="4">5</text>
<text x="201.8" y="4">6</text>
<text x="237.9" y="4">7</text>
<text x="274.1" y="4">8</text>
<text x="5.3" y="28">A</text>
<text x="290.4" y="28">A</text>
<text x="50.6" y="37.2">1</text>
<text x="50.6" y="39">3</text>
<text x="50.6" y="40.9">5</text>
<text x="54.7" y="37.2">2</text>
<text x="54.7" y="39">4</text>
<text x="54.7" y="40.9">6</text>
<text x="101.3" y="37.6" transform="rotate(-90 101.3 37.6)">3</text>
<text x="106.9" y="37.7" transform="rotate(-90 106.9 37.7)">2</text>
<text x="112.5" y="37.6" transform="rotate(-90 112.5 37.6)">1</text>
<text x="122.4" y="37.5" transform="rotate(-90 122.4 37.5)">3</text>
<text x="128" y="37.5" transform="rotate(-90 128 37.5)">2</text>
<text x="133.5" y="37.4" transform="rotate(-90 133.5 37.4)">1</text>
<text x="143.4" y="37.5" transform="rotate(-90 143.4 37.5)">3</text>
<text x="149" y="37.5" transform="rotate(-90 149 37.5)">2</text>
<text x="154.6" y="37.4" transform="rotate(-90 154.6 37.4)">1</text>
<text x="165" y="37.5" transform="rotate(-90 165 37.5)">3</text>
<text x="170.6" y="37.5" transform="rotate(-90 170.6 37.5)">2</text>
<text x="176.2" y="37.4" transform="rotate(-90 176.2 37.4)">1</text>
<text x="50.6" y="42.7">7</text>
<text x="50.6" y="44.6">9</text>
<text x="50.6" y="46.5">11</text>
<text x="53.8" y="44.6">10</text>
<text x="53.8" y="46.5">12</text>
<text x="54.7" y="42.7">8</text>
<text x="214.9" y="43.5">8</text>
<text x="214.9" y="47.2">6</text>
<text x="218.5" y="44.4">VDD</text>
<text x="230.1" y="44.4">OSCO</text>
<text x="231.7" y="46.3">INT</text>
<text x="237.3" y="45.3">7</text>
<text x="237.3" y="43.5">2</text>
<text x="237.3" y="47.2">5</text>
<text x="50.6" y="48.3">13</text>
<text x="50.6" y="50.2">15</text>
<text x="50.6" y="52">17</text>
<text x="50.6" y="53.9">19</text>
<text x="53.8" y="48.3">14</text>
<text x="53.8" y="50.2">16</text>
<text x="53.8" y="53.9">20</text>
<text x="53.9" y="52">18</text>
<text x="215" y="50.9">3</text>
<text x="215.1" y="49.1">1</text>
<text x="218.5" y="48.2">SCL</text>
<text x="218.5" y="50">OSCI</text>
<text x="218.5" y="51.9">A0</text>
<text x="231.2" y="48.2">SDA</text>
<text x="50.6" y="55.8">21</text>
<text x="50.6" y="57.6">23</text>
<text x="50.6" y="59.5">25</text>
<text x="53.8" y="55.8">22</text>
<text x="53.8" y="57.6">24</text>
<text x="53.8" y="59.5">26</text>
<text x="214.9" y="54.7">4</text>
<text x="218.5" y="55.6">VSS</text>
<text x="50.6" y="61.3">27</text>
<text x="50.6" y="63.2">29</text>
<text x="50.6" y="65.1">31</text>
<text x="53.8" y="63.2">30</text>
<text x="53.8" y="65.1">32</text>
<text x="53.9" y="61.3">28</text>
<text x="50.6" y="66.9">33</text>
<text x="50.6" y="68.8">35</text>
<text x="50.6" y="70.7">37</text>
<text x="53.8" y="66.9">34</text>
<text x="53.8" y="68.8">36</text>
<text x="53.9" y="70.7">38</text>
<text x="50.6" y="72.5">39</text>
<text x="53.8" y="72.5">40</text>
<text x="5.4" y="79.7">B</text>
<text x="209.7" y="82.6" transform="rotate(-90 209.7 82.6)">2</text>
<text x="215.3" y="82.5" transform="rotate(-90 215.3 82.5)">1</text>
<text x="290.4" y="79.7">B</text>
<text x="131.8" y="87.2">1</text>
<text x="141" y="87.2">2</text>
<text x="229.5" y="88">3</text>
<text x="238.8" y="88">4</text>
<text x="131.3" y="97.7">5</text>
<text x="140.6" y="97.7">6</text>
<text x="152" y="107.5" transform="rotate(-90 152 107.5)">14</text>
<text x="131.1" y="108.5">9</text>
<text x="140.4" y="108.5">8</text>
<text x="152.9" y="113.7" transform="rotate(-90 152.9 113.7)">VCC</text>
<text x="53.4" y="114.6" transform="rotate(-90 53.4 114.6)">2</text>
<text x="59" y="114.5" transform="rotate(-90 59 114.5)">1</text>
<text x="130.4" y="119.3">11</text>
<text x="140.4" y="119.3">10</text>
<text x="152.9" y="118.9" transform="rotate(-90 152.9 118.9)">GND</text>
<text x="152" y="122.4" transform="rotate(-90 152 122.4)">7</text>
<text x="196.7" y="123.9" transform="rotate(-90 196.7 123.9)">1</text>
<text x="198.6" y="123.9" transform="rotate(-90 198.6 123.9)">2</text>
<text x="244.9" y="121.5" transform="rotate(-90 244.9 121.5)">1</text>
<text x="246.8" y="121.5" transform="rotate(-90 246.8 121.5)">2</text>
<text x="248.7" y="121.5" transform="rotate(-90 248.7 121.5)">3</text>
<text x="5.3" y="131.3">C</text>
<text x="130.3" y="129.9">13</text>
<text x="140.4" y="129.9">12</text>
<text x="212.1" y="128.6">1</text>
<text x="215.5" y="129.5">+VIN</text>
<text x="222.2" y="129.5">+VOUT</text>
<text x="230.6" y="128.6">3</text>
<text x="290.4" y="131.3">C</text>
<text x="224.2" y="133.2">GND</text>
<text x="230.6" y="132.3">2</text>
<text x="54" y="159.5">1</text>
<text x="57.4" y="160.4">ADDR</text>
<text x="68.3" y="160.8">SCL</text>
<text x="74.2" y="159.9">10</text>
<text x="53.9" y="162.1">2</text>
<text x="53.9" y="166.8">4</text>
<text x="54" y="164.6">3</text>
<text x="57.4" y="163">ALERT</text>
<text x="57.4" y="165.6">GND</text>
<text x="57.4" y="167.8">AIN0</text>
<text x="67.6" y="167.8">AIN3</text>
<text x="67.8" y="165.6">VDD</text>
<text x="68" y="163">SDA</text>
<text x="74.2" y="162.1">9</text>
<text x="74.2" y="164.6">8</text>
<text x="74.2" y="166.8">7</text>
<text x="53.9" y="169">5</text>
<text x="57.4" y="170">AIN1</text>
<text x="67.6" y="170">AIN2</text>
<text x="74.2" y="169">6</text>
<text x="5.3" y="183">D</text>
<text x="290.4" y="183">D</text>
<text x="21.4" y="207">1</text>
<text x="57.4" y="207">2</text>
<text x="93.6" y="207">3</text>
<text x="129.6" y="207">4</text>
<text x="165.8" y="207">5</text>
<text x="201.8" y="207">6</text>
<text x="237.9" y="207">7</text>
<text x="274.1" y="207">8</text>
</g>
<g font-size="1.7" fill="#800000">
<text x="35.6" y="34.4">3.3V</text>
<text x="65.1" y="34.4">5V</text>
<text x="41.9" y="38.1">SDA</text>
<text x="41.9" y="39.9">SCL</text>
<text x="198.6" y="40.1">5V2</text>
<text x="64.3" y="45.5">GND</text>
<text x="96.1" y="46.3">CH0</text>
<text x="118.3" y="45.9">CH1</text>
<text x="138.2" y="46.1">CH2</text>
<text x="160.9" y="45.5">CH3</text>
<text x="209.7" y="47.2">SCL</text>
<text x="242.4" y="47.2">SDA</text>
<text x="39.3" y="50.7">GND</text>
<text x="105.5" y="49.6">GND</text>
<text x="111.4" y="49.6">12V</text>
<text x="126.5" y="49.6">GND</text>
<text x="132.4" y="49.4">12V</text>
<text x="147.6" y="51.3">GND</text>
<text x="153.5" y="49.4">12V</text>
<text x="169.2" y="51.3">GND</text>
<text x="175.1" y="49.4">12V</text>
<text x="204.1" y="49.1">COUNTER1</text>
<text x="64.3" y="58.6">GND</text>
<text x="40" y="64.1">GND</text>
<text x="205.2" y="62.1">GND</text>
<text x="64.3" y="71.6">GND</text>
<text x="40" y="77.2">GND</text>
<text x="231.2" y="79.2">5V2</text>
<text x="242.9" y="88">COUNTER1</text>
<text x="122.8" y="93.2">GND</text>
<text x="147.4" y="99.9">5V2</text>
<text x="208.3" y="100.8">GND</text>
<text x="122.6" y="103.6">GND</text>
<text x="122.8" y="114.4">GND</text>
<text x="123" y="125.4">GND</text>
<text x="55.9" y="127.8">12V</text>
<text x="147.2" y="131">GND</text>
<text x="235.2" y="126.5">5VIN</text>
<text x="53.7" y="137.1">GND</text>
<text x="123.3" y="136">GND</text>
<text x="235.3" y="137.9">GND</text>
<text x="244.9" y="134.1">5V2</text>
<text x="249.7" y="134.1">5V</text>
<text x="194.7" y="139">12V</text>
<text x="205.3" y="141">GND</text>
<text x="42.1" y="157.6">VAD</text>
<text x="78" y="159.9">SCL</text>
<text x="49.5" y="166.8">CH0</text>
<text x="77.6" y="162.1">SDA</text>
<text x="77.6" y="166.8">CH3</text>
<text x="85.2" y="162.8">VAD</text>
<text x="96.3" y="162.8">3.3V</text>
<text x="28.5" y="170.2">GND</text>
<text x="41.3" y="170.9">AGND</text>
<text x="49.7" y="169">CH1</text>
<text x="77.6" y="169">CH2</text>
<text x="57" y="185">AGND</text>
<text x="71.7" y="182.7">VAD</text>
</g>
<g font-size="1.7" fill="#000080">
<text x="49.3" y="34.4">P1</text>
<text x="217.2" y="39.7">U1</text>
<text x="217.2" y="60.3">PCF8583</text>
<text x="49.3" y="75.3">RASP-IOS</text>
<text x="194.3" y="119.3">P7</text>
<text x="242.5" y="116.8">P6</text>
<text x="199.9" y="122.8">Header 2</text>
<text x="250.4" y="120.7">Header 3</text>
<text x="214.2" y="126.7">PS1</text>
<text x="214.2" y="136">R-785.0</text>
<text x="56.2" y="158">U2</text>
<text x="56.2" y="172.7">ADS1115IDGST</text>
</g>
<g font-size="1.5" fill="#000080">
<text x="97.7" y="27.5">TB2</text>
<text x="104.6" y="27.5">691311500003</text>
<text x="118.8" y="27.3">TB3</text>
<text x="125.7" y="27.3">691311500003</text>
<text x="139.8" y="27.3">TB4</text>
<text x="146.7" y="27.3">691311500003</text>
<text x="161.5" y="27.3">TB5</text>
<text x="168.4" y="27.3">691311500003</text>
<text x="29.8" y="38.1">R1</text>
<text x="29.8" y="40">R2</text>
<text x="36.1" y="39.8">10K</text>
<text x="35.9" y="42">10K</text>
<text x="202.5" y="50.8">Rx1</text>
<text x="205.3" y="53.6">10K</text>
<text x="206.2" y="72.4">TB6</text>
<text x="209.6" y="72.6">691311500002</text>
<text x="224.3" y="80.6">R3</text>
<text x="224.3" y="83.9">10K</text>
<text x="133.7" y="84.1">IC1A</text>
<text x="231.5" y="84.9">IC1B</text>
<text x="133.3" y="94.6">IC1C</text>
<text x="133.7" y="92.3">74HC14</text>
<text x="220.4" y="93.4">C1</text>
<text x="231.5" y="93">74HC14</text>
<text x="220.4" y="99">10uF</text>
<text x="49.9" y="104.4">TB1</text>
<text x="53.2" y="104.6">691311500002</text>
<text x="133.2" y="105.3">IC1D</text>
<text x="133.3" y="102.7">74HC14</text>
<text x="133.2" y="113.5">74HC14</text>
<text x="133.2" y="116.1">IC1E</text>
<text x="155.1" y="114.9">IC1G</text>
<text x="133.2" y="124.3">74HC14</text>
<text x="152.2" y="123">74HC14</text>
<text x="65.7" y="126.7">C2</text>
<text x="65.7" y="128.6">100uF/25V</text>
<text x="133.2" y="126.7">IC1F</text>
<text x="133.2" y="134.9">74HC14</text>
<text x="209" y="133.5">C3</text>
<text x="209" y="135.3">10uF</text>
<text x="91.2" y="160.8">MMZ2012Y152B</text>
<text x="28.6" y="162.1">MMZ2012Y152B</text>
<text x="33.5" y="163.9">R4</text>
<text x="91.6" y="163.9">R5</text>
<text x="64.4" y="177.2">C4</text>
<text x="62.5" y="182.7">100nF</text>
</g>
</svg>
